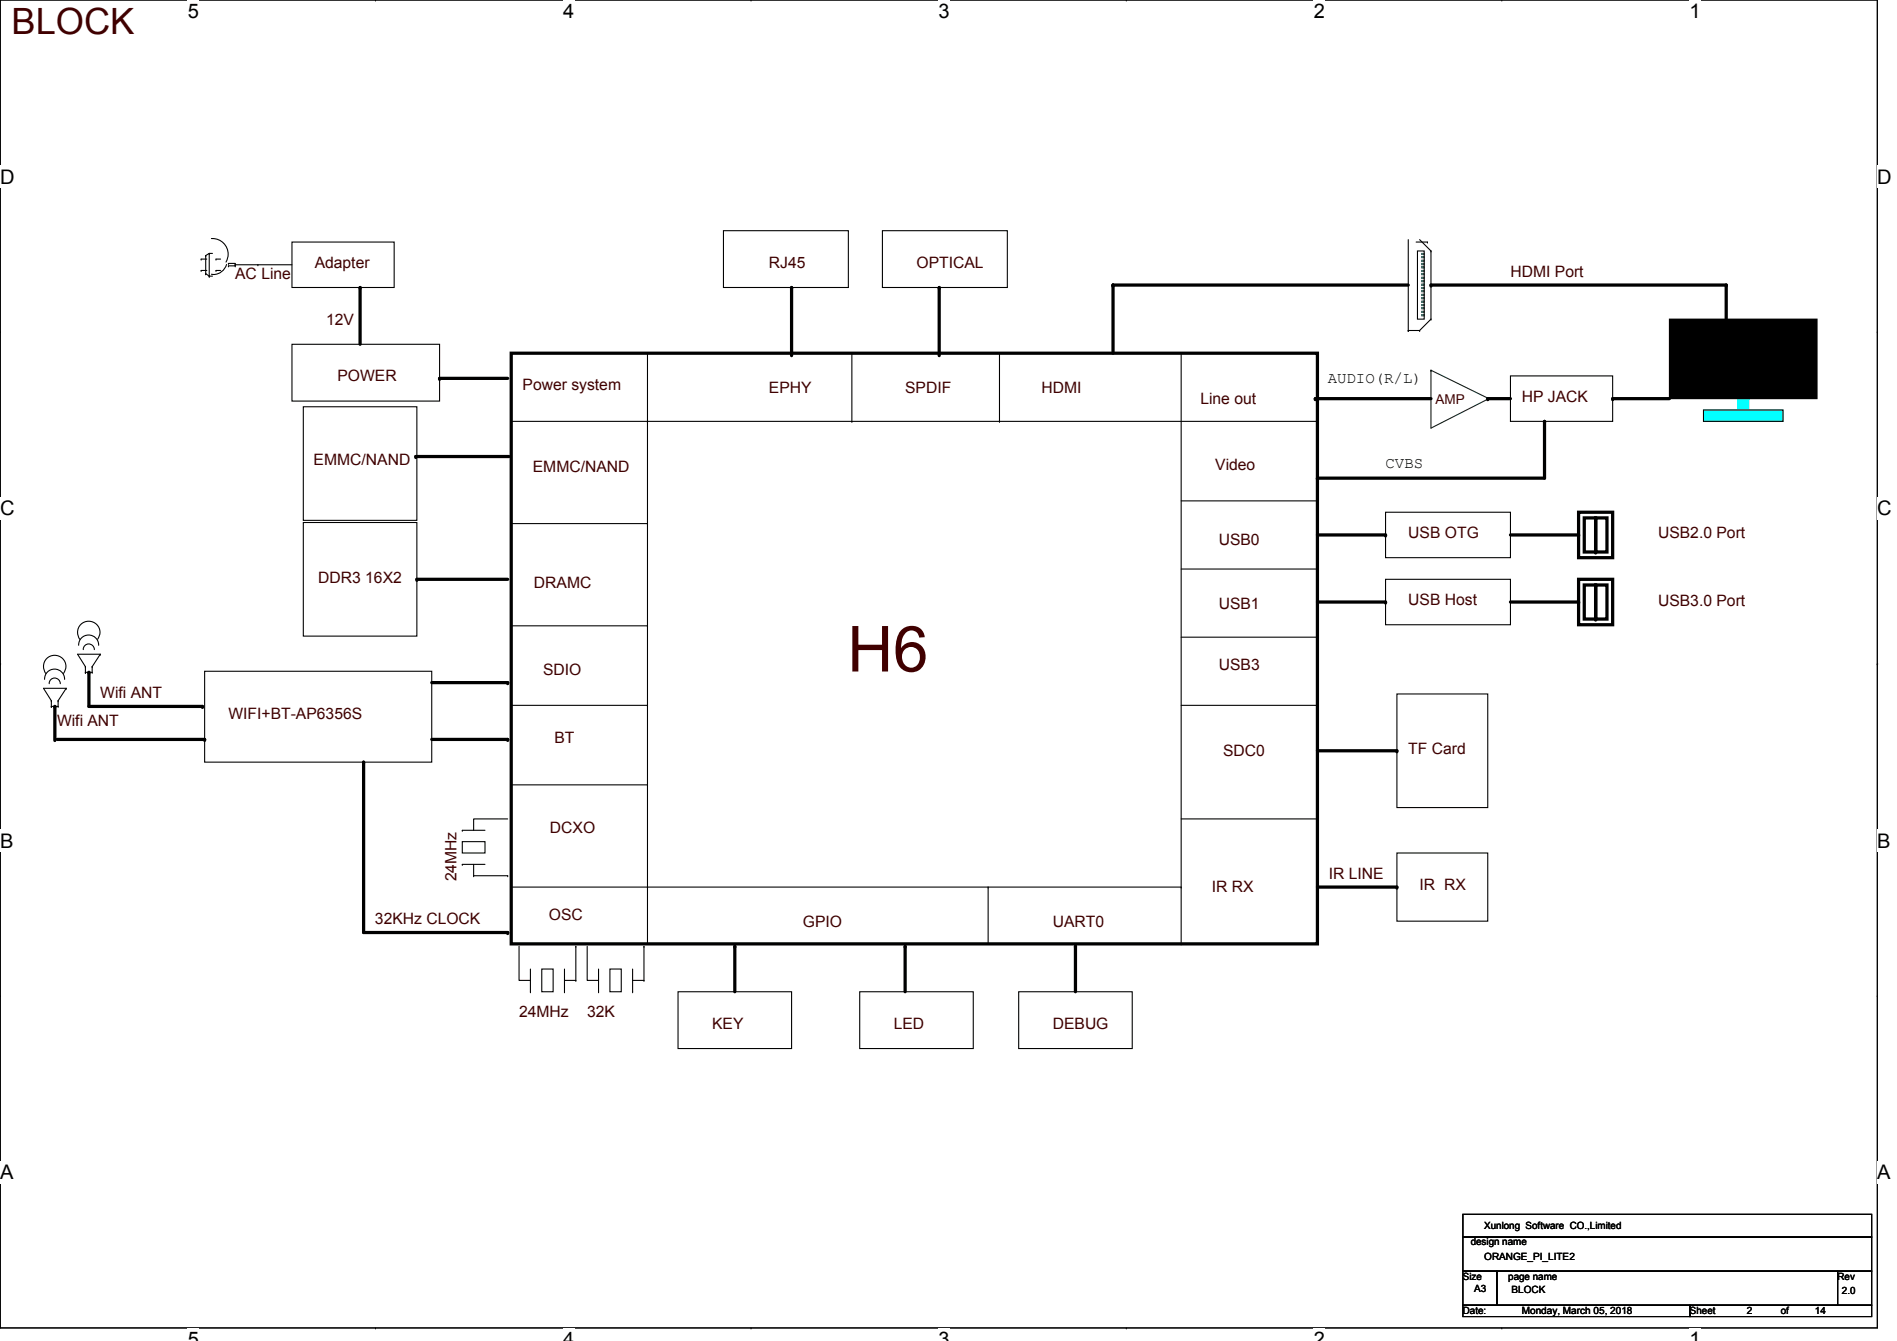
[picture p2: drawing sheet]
<svg xmlns="http://www.w3.org/2000/svg" width="297mm" height="210mm" viewBox="0 0 297 210" stroke-linecap="round" stroke-linejoin="round" font-family="sans-serif">
<path d="M0 0h294v207.9h-294z" fill="none" stroke="#000" stroke-width=".17"/>
<g fill="#fff">
<path d="M29.4 0h1.8v3.5h-1.8z"/>
<path d="M29.4 207.9h1.8v2h-1.8z"/>
</g>
<path d="M58.8 0h.1M58.8 207.9h.1" fill="none" stroke="#000" stroke-width=".17"/>
<g fill="#fff">
<path d="M88.2 0h1.7v3.5h-1.7z"/>
<path d="M88.2 207.9h1.7v2h-1.7z"/>
</g>
<path d="M117.6 0h.1M117.6 207.9h.1" fill="none" stroke="#000" stroke-width=".17"/>
<g fill="#fff">
<path d="M147 0h1.7v3.5h-1.7z"/>
<path d="M147 207.9h1.7v2h-1.7z"/>
</g>
<path d="M176.4 0h.1M176.4 207.9h.1" fill="none" stroke="#000" stroke-width=".17"/>
<g fill="#fff">
<path d="M205.7 0h1.8v3.5h-1.8z"/>
<path d="M205.7 207.9h1.8v2h-1.8z"/>
</g>
<path d="M235.2 0h.1M235.2 207.9h.1" fill="none" stroke="#000" stroke-width=".17"/>
<g fill="#fff">
<path d="M264.5 0h1.8v3.5h-1.8z"/>
<path d="M264.5 207.9h1.8v2h-1.8z"/>
<path d="M0 26h2.3v3.4h-2.3z"/>
<path d="M294 26h2.2v3.4h-2.2z"/>
<path d="M0 77.9h2.3v3.5h-2.3z"/>
<path d="M294 77.9h2.2v3.5h-2.2z"/>
</g>
<path d="M0 51.9h.1M294 51.9h.1" fill="none" stroke="#000" stroke-width=".17"/>
<g fill="#fff">
<path d="M0 129.9h2.1v3.4h-2.1z"/>
<path d="M294 129.9h2v3.4h-2z"/>
</g>
<path d="M0 103.9h.1M294 103.9h.1" fill="none" stroke="#000" stroke-width=".17"/>
<path d="M0 103.9h.1M294 103.9h.1" fill="none" stroke="#000" stroke-width=".16"/>
<g fill="#fff">
<path d="M0 181.8h2.1v3.5h-2.1z"/>
<path d="M294 181.8h2v3.5h-2z"/>
</g>
<g fill="none" stroke="#000" stroke-width=".17">
<path d="M12.3 101a1.57 1.57 0 0 1 1.6-1.6 1.57 1.57 0 0 1 1.5 1.6M12.5 100.1a1.76 1.76 0 0 1 .2-2.4 1.76 1.76 0 0 1 2.4 0 1.76 1.76 0 0 1 .2 2.4M13 101.7a.87 .87 0 0 1 .9-.9 .87 .87 0 0 1 .9 .9M13.4 105.2h.1M13.4 104.4h.1M13.4 104.4v.8M13.4 105.2h1M14.4 105.2h.1M14.4 104.4h.1M14.4 104.4v.8M15.7 102.4h.1M15.7 102.4h-3.6l1.3 2"/>
<path d="M15.7 102.4l-1.3 2M0 155.9h.1M88.4 155.2h.1M88.4 151.7v3.5M88.4 153.5h1.8M90.2 153.5h.1M90.2 148.1h.1M90.2 148.1v5.4M91.9 148.1v5.4h1.8M93.7 155.2h.1M93.7 151.7v3.5M99.1 155.2h.1"/>
<path d="M99.1 153.5h1.7M99.1 151.7v3.5M100.8 148.1h.1M100.8 153.5h.1M100.8 148.1v5.4M294 155.9h.1"/>
</g>
<path d="M206.3 74.8h35.5M233 62.4h3.5M206.3 83.7h10.7M236.5 83.7h10.7M249.8 81.1v5.3M13.9 105.2v5.4h17.8M67.6 115.7h11.9M206.3 117.5h12.4M206.3 138.9h12.4M115.1 148.1v7.1M141.7 148.1v7.1M168.4 148.1v7.1" fill="none" stroke="#000" stroke-width=".51"/>
<g fill="#000">
<circle cx="206.3" cy="74.8" r=".25"/>
<circle cx="233" cy="62.4" r=".25"/>
<circle cx="217" cy="83.7" r=".25"/>
<circle cx="247.2" cy="83.7" r=".25"/>
<circle cx="249.8" cy="86.4" r=".25"/>
<circle cx="13.9" cy="105.2" r=".25"/>
<circle cx="31.7" cy="110.6" r=".25"/>
<circle cx="79.5" cy="115.7" r=".25"/>
<circle cx="218.7" cy="117.5" r=".25"/>
<circle cx="218.7" cy="138.9" r=".25"/>
<circle cx="115.1" cy="148.1" r=".25"/>
<circle cx="141.7" cy="148.1" r=".25"/>
<circle cx="168.4" cy="148.1" r=".25"/>
</g>
<path d="M224.1 58h.1M224.1 58l9 4.4M224.1 58v9l9-4.6M233.1 62.4h.1" fill="none" stroke="#004000" stroke-width=".17"/>
<path d="M266.7 64.2h12.5v1.8h-12.5z" fill-rule="evenodd" fill="#0ff"/>
<path d="M266.7 64.2h12.5v1.8h-12.5z" fill="none" stroke="#0ff" stroke-width=".17"/>
<path d="M272.1 62.4h1.8v1.8h-1.8z" fill-rule="evenodd" fill="#0ff"/>
<path d="M272.1 62.4h1.8v1.8h-1.8z" fill="none" stroke="#0ff" stroke-width=".17"/>
<path d="M261.7 50.3h22.5v11.8h-22.5z" fill-rule="evenodd" fill="#808080"/>
<path d="M261.7 50.3h22.5v11.8h-22.5z" fill="none" stroke="#808080" stroke-width=".17"/>
<path d="M261.4 50h23.1v12.4h-23.1z" fill-rule="evenodd" fill="#000"/>
<path d="M220.5 37.5v14.2M221.7 37.9h1.8M222.3 37.5l1.8 1.8M223.5 37.9h.1M224.1 39.3h.1M220.5 51.7h.1M261.4 50h23.1v12.4h-23.1z" fill="none" stroke="#000" stroke-width=".17"/>
<path d="M241.8 66v8.8M252.5 62.4h8.9" fill="none" stroke="#000" stroke-width=".51"/>
<g fill="#000">
<circle cx="241.8" cy="66" r=".25"/>
<circle cx="252.5" cy="62.4" r=".25"/>
</g>
<path d="M222.6 40.2h.4v.1h-.4z" fill-rule="evenodd" fill="#008080"/>
<path d="M222.6 40.2h.4v.1h-.4z" fill="none" stroke="#008080" stroke-width=".17"/>
<path d="M222.6 39.7h.4v.1h-.4z" fill-rule="evenodd" fill="#008080"/>
<path d="M222.6 39.7h.4v.1h-.4z" fill="none" stroke="#008080" stroke-width=".17"/>
<path d="M224.1 39.3v10.7M220.5 51.7h.1M220.5 51.7h1.8M222.3 51.7h.1M224.1 50h.1M224.1 50l-1.8 1.7" fill="none" stroke="#000" stroke-width=".17"/>
<path d="M222.6 43.4h.4v.2h-.4z" fill-rule="evenodd" fill="#008080"/>
<path d="M222.6 43.4h.4v.2h-.4z" fill="none" stroke="#008080" stroke-width=".17"/>
<path d="M222.6 42.8h.4v.2h-.4z" fill-rule="evenodd" fill="#008080"/>
<path d="M222.6 42.8h.4v.2h-.4z" fill="none" stroke="#008080" stroke-width=".17"/>
<path d="M222.6 41.8h.4v.2h-.4z" fill-rule="evenodd" fill="#008080"/>
<path d="M222.6 41.8h.4v.2h-.4z" fill="none" stroke="#008080" stroke-width=".17"/>
<path d="M222.6 41.2h.4v.2h-.4z" fill-rule="evenodd" fill="#008080"/>
<path d="M222.6 41.2h.4v.2h-.4z" fill="none" stroke="#008080" stroke-width=".17"/>
<path d="M222.6 40.7h.4v.2h-.4z" fill-rule="evenodd" fill="#008080"/>
<path d="M222.6 40.7h.4v.2h-.4z" fill="none" stroke="#008080" stroke-width=".17"/>
<path d="M222.6 44.4h.4v.2h-.4z" fill-rule="evenodd" fill="#008080"/>
<path d="M222.6 44.4h.4v.2h-.4z" fill="none" stroke="#008080" stroke-width=".17"/>
<path d="M222.6 45.5h.4v.2h-.4z" fill-rule="evenodd" fill="#008080"/>
<path d="M222.6 45.5h.4v.2h-.4z" fill="none" stroke="#008080" stroke-width=".17"/>
<path d="M222.6 45h.4v.2h-.4z" fill-rule="evenodd" fill="#008080"/>
<path d="M222.6 45h.4v.2h-.4z" fill="none" stroke="#008080" stroke-width=".17"/>
<path d="M222.6 43.9h.4v.2h-.4z" fill-rule="evenodd" fill="#008080"/>
<path d="M222.6 43.9h.4v.2h-.4z" fill="none" stroke="#008080" stroke-width=".17"/>
<path d="M222.6 42.3h.4v.2h-.4z" fill-rule="evenodd" fill="#008080"/>
<path d="M222.6 42.3h.4v.2h-.4z" fill="none" stroke="#008080" stroke-width=".17"/>
<path d="M222.6 49.2h.4v.2h-.4z" fill-rule="evenodd" fill="#008080"/>
<path d="M222.6 49.2h.4v.2h-.4z" fill="none" stroke="#008080" stroke-width=".17"/>
<path d="M222.6 48.2h.4v.1h-.4z" fill-rule="evenodd" fill="#008080"/>
<path d="M222.6 48.2h.4v.1h-.4z" fill="none" stroke="#008080" stroke-width=".17"/>
<path d="M222.6 46.6h.4v.2h-.4z" fill-rule="evenodd" fill="#008080"/>
<path d="M222.6 46.6h.4v.2h-.4z" fill="none" stroke="#008080" stroke-width=".17"/>
<path d="M222.6 47.7h.4v.1h-.4z" fill-rule="evenodd" fill="#008080"/>
<path d="M222.6 47.7h.4v.1h-.4z" fill="none" stroke="#008080" stroke-width=".17"/>
<path d="M222.6 47.1h.4v.2h-.4z" fill-rule="evenodd" fill="#008080"/>
<path d="M222.6 47.1h.4v.2h-.4z" fill="none" stroke="#008080" stroke-width=".17"/>
<path d="M222.6 46.1h.4v.1h-.4z" fill-rule="evenodd" fill="#008080"/>
<path d="M222.6 46.1h.4v.1h-.4z" fill="none" stroke="#008080" stroke-width=".17"/>
<path d="M222.6 48.7h.4v.2h-.4z" fill-rule="evenodd" fill="#008080"/>
<path d="M222.6 48.7h.4v.2h-.4z" fill="none" stroke="#008080" stroke-width=".17"/>
<g fill="none" stroke="#000" stroke-width=".51">
<path d="M56.4 45v8.9M68.8 59.2h10.7M80 55.3h126.3v92.4h-126.3zM123.9 45v10.7M147.1 45v10.7M220.5 44.6h-46.2v10.7M224.1 44.6h46.2v5.4M65.1 71.5h14.6M205.9 62.4h18.2M65.3 90.7h14.2M206.3 94.2h10.7M236.5 94.2h10.7"/>
<path d="M247.2 80.2h5.3v7.1h-5.3zM247.2 90.7h5.3v7.1h-5.3zM248.1 81.1h1.7v5.3h-1.7zM248.1 91.6h1.7v5.3h-1.7zM249.8 81.1h1.8v5.3h-1.8zM249.8 91.6h1.8v5.3h-1.8zM249.8 91.6v5.3M8.6 110.6v5.3M8.9 115.7h23.1M56.9 119.3v26.7h22.6M67.6 106.8h11.9"/>
</g>
<g fill="#000">
<circle cx="56.4" cy="45" r=".25"/>
<circle cx="68.8" cy="59.2" r=".25"/>
<circle cx="123.9" cy="45" r=".25"/>
<circle cx="147.1" cy="45" r=".25"/>
<circle cx="174.3" cy="44.6" r=".25"/>
<circle cx="224.1" cy="44.6" r=".25"/>
<circle cx="270.3" cy="44.6" r=".25"/>
<circle cx="65.1" cy="71.5" r=".25"/>
<circle cx="205.9" cy="62.4" r=".25"/>
<circle cx="65.3" cy="90.7" r=".25"/>
<circle cx="217" cy="94.2" r=".25"/>
<circle cx="247.2" cy="94.2" r=".25"/>
<circle cx="249.8" cy="96.9" r=".25"/>
<circle cx="8.6" cy="110.6" r=".25"/>
<circle cx="32" cy="115.7" r=".25"/>
<circle cx="56.9" cy="119.3" r=".25"/>
<circle cx="79.5" cy="106.8" r=".25"/>
<circle cx="79.5" cy="146" r=".25"/>
</g>
<g fill="none" stroke="#000" stroke-width=".17">
<path d="M32.8 39.7h.1M32.8 39.7l-.6 .3M32.8 39.7v3.5M32.8 39.7h.5M33.1 37.3a2.45 2.45 0 0 1 2.3 3.7M45.7 37.9h16v7.1h-16zM113.3 36.1h19.5v8.9h-19.5zM138.2 36.1h19.5v8.9h-19.5zM222 39.3h1v10.7h-1zM31.5 42.3h.1M31.5 40.6h.1M31.5 40.6h.9"/>
<path d="M31.5 42.3h.9M32.2 42.8h.1M32.2 40h.1M32.2 40v2.8M32.2 42.8l.6 .4M32.8 43.2h.1M32.8 43.2h.5M33.8 40.6h.1M33.8 42.3h.1M33.8 40.6h.7M33.8 42.3h.7M35.5 41.4a2.1 2.1 0 0 1-2.4 1.5"/>
<path d="M35.8 41.2h.1M35.8 41.6h.1M35.8 41.2h1v.4M35.8 41.6h1M36.8 41.4h.1M36.8 41.6h.1M36.8 41.4h8.9M40.4 41.4h.1M45.7 53.9h23.1v8.9h-23.1zM101.4 55.3v92.4M133.4 55.3v10.7M156.5 55.3v10.7"/>
<path d="M185 55.3v92.4M236.5 58.8h16v7.2h-16zM47.5 63.7h17.8v17.7h-17.8zM80 66h126.3M101.4 66h.1M133.4 66h.1M156.5 66h.1M185 78.4h21.3M206.3 66h.1M206.3 78.4h.1M266.7 64.2h12.5v1.8h-12.5zM47.5 81.8h17.8v17.8h-17.8z"/>
<path d="M80 98h21.4M80 82h21.4M101.4 98h.1M101.4 82h.1M185 99.7h21.3M185 89.1h21.3M206.3 99.7h.1M206.3 89.1h.1M217 80.2h19.5v7.1h-19.5zM217 90.7h19.5v7.1h-19.5zM7 106.3a1.57 1.57 0 0 1 1.5-1.6 1.57 1.57 0 0 1 1.6 1.6M7.2 105.4a1.76 1.76 0 0 1 .2-2.4 1.76 1.76 0 0 1 2.3 0 1.76 1.76 0 0 1 .2 2.4"/>
<path d="M7.7 107a.87 .87 0 0 1 .9-.9 .87 .87 0 0 1 .8 .9M8 110.6h.1M8 109.7h.1M8 109.7v.9M8 110.6h1.1M9.1 110.6h.1M9.1 109.7h.1M9.1 109.7v.9M10.4 107.7h.1M10.4 107.7h-3.6l1.2 2M10.4 107.7l-1.3 2M32 105.1h35.6v14.2h-35.6z"/>
<path d="M80 110.4h21.4M101.4 110.4h.1M185 110.4h21.3M206.3 110.4h.1M218.7 108.6h14.3v17.8h-14.3zM72.4 131.7h3.5v1.8h-3.5zM72.4 135.3h.1M72.4 130h.1M72.4 135.3h3.5M72.4 130h3.5M74.2 137.1h.1M74.2 137.1h5.3"/>
<path d="M74.2 135.3v1.8M79.5 137.1h.1M79.5 128.2h-5.3v1.8M80 138.9h105M80 122.9h21.4M101.4 138.9h.1M101.4 122.9h.1M154.7 138.9h.1M154.7 138.9v8.8M185 138.9h.1M185 128.2h21.3M206.3 128.2h.1"/>
<path d="M218.7 133.5h14.3v10.7h-14.3zM81.3 148.1v5.4h1.8M83.1 155.2h.1M83.1 151.7v3.5M84.8 151.7h1.8v3.5h-1.8zM95.5 151.7h1.8v3.5h-1.8zM106.2 155.2h17.7v8.9h-17.7zM134.6 155.2h17.8v8.9h-17.8zM159.5 155.2h17.8v8.9h-17.8zM185 147.7h.1M229.1 190.1h64v3.5h-64zM229.1 193.6h64v5.4h-64z"/>
<path d="M229.1 199h5.3v5.3h-5.3zM234.4 199h53.3v5.3h-53.3zM287.7 199h5.4v5.3h-5.4zM229.1 204.3h35.5v1.8h-35.5zM264.6 204.3h28.5v1.8h-28.5z"/>
</g>
<text font-size="9.9" fill="#400000" x="132.7" y="105.1">H6</text>
<text font-size="5.7" fill="#400000" x="1.8" y="5.2">BLOCK</text>
<g font-size="3.1">
<text x="29.4" y="2.8">5</text>
<text x="88.2" y="2.8">4</text>
<text x="147" y="2.8">3</text>
<text x="205.7" y="2.8">2</text>
<text x="264.5" y="2.8">1</text>
<text x="0" y="28.7">D</text>
<text x="294" y="28.7">D</text>
<text x="0" y="80.7">C</text>
<text x="294" y="80.7">C</text>
<text x="0" y="132.7">B</text>
<text x="294" y="132.7">B</text>
<text x="0" y="184.6">A</text>
<text x="294" y="184.6">A</text>
<text x="29.4" y="210.7">5</text>
<text x="88.2" y="210.7">4</text>
<text x="147" y="210.7">3</text>
<text x="205.7" y="210.7">2</text>
<text x="264.5" y="210.7">1</text>
</g>
<g font-size="2.5" fill="#400000">
<text x="49.3" y="41.9">Adapter</text>
<text x="120.4" y="41.9">RJ45</text>
<text x="143.5" y="41.9">OPTICAL</text>
<text x="36.8" y="43.7">AC Line</text>
<text x="236.5" y="43.3">HDMI Port</text>
<text x="51.1" y="50.8">12V</text>
<text x="52.8" y="59.7">POWER</text>
<text x="81.8" y="61.1">Power system</text>
<text x="120.4" y="61.5">EPHY</text>
<text x="141.7" y="61.5">SPDIF</text>
<text x="163.1" y="61.5">HDMI</text>
<text x="188" y="63.2">Line out</text>
<text x="238.3" y="62.9">HP JACK</text>
<text x="49.1" y="72.8">EMMC/NAND</text>
<text x="83.4" y="73.9">EMMC/NAND</text>
<text x="190.3" y="73.5">Video</text>
<text x="190.8" y="85.3">USB0</text>
<text x="220.5" y="84.2">USB OTG</text>
<text x="259.6" y="84.2">USB2.0 Port</text>
<text x="49.8" y="91.3">DDR3 16X2</text>
<text x="83.6" y="92">DRAMC</text>
<text x="190.8" y="95.2">USB1</text>
<text x="220.5" y="94.7">USB Host</text>
<text x="259.6" y="94.9">USB3.0 Port</text>
<text x="85" y="105.7">SDIO</text>
<text x="190.8" y="104.8">USB3</text>
<text x="8.9" y="113.7">Wifi ANT</text>
<text x="15.7" y="109.3">Wifi ANT</text>
<text x="35.8" y="112.5">WIFI+BT-AP6356S</text>
<text x="86.8" y="116.4">BT</text>
<text x="191.5" y="118.4">SDC0</text>
<text x="220.5" y="118">TF Card</text>
<text x="86.1" y="130.4">DCXO</text>
<text x="71.5" y="138" transform="rotate(-90 71.5 138)">24MHz</text>
<text x="208.1" y="137.5">IR LINE</text>
<text x="85.9" y="143.9">OSC</text>
<text x="189.7" y="139.7">IR RX</text>
<text x="222.3" y="139.3">IR RX</text>
<text x="58.7" y="144.7">32KHz CLOCK</text>
<text x="125.7" y="145">GPIO</text>
<text x="164.8" y="145">UART0</text>
<text x="81.3" y="159.3">24MHz</text>
<text x="91.9" y="159.3">32K</text>
<text x="111.5" y="161">KEY</text>
<text x="140" y="161">LED</text>
<text x="164.8" y="161">DEBUG</text>
</g>
<g font-size="2.5">
<text x="207.9" y="59.9">AUDIO(R/L)</text>
<text x="217" y="73.2">CVBS</text>
</g>
<text font-size="2.1" fill="#400000" x="224.8" y="63.3">AMP</text>
<g font-size="1.6">
<text x="230.3" y="194.9">design name</text>
<text x="232.4" y="197.2">ORANGE_PI_LITE2</text>
<text x="232.4" y="192.4">Xunlong Software CO.,Limited</text>
<text x="229.1" y="200.4">Size</text>
<text x="230.8" y="202.2">A3</text>
<text x="236.2" y="200.4">page name</text>
<text x="236.7" y="202.4">BLOCK</text>
<text x="287.7" y="200.4">Rev</text>
<text x="288.4" y="202.5">2.0</text>
<text x="229.1" y="205.7">Date:</text>
<text x="238.3" y="205.7">Monday, March 05, 2018</text>
<text x="264.6" y="205.7">Sheet</text>
<text x="273.5" y="205.7">2</text>
<text x="278.8" y="205.7">of</text>
<text x="284.2" y="205.7">14</text>
</g>
</svg>
